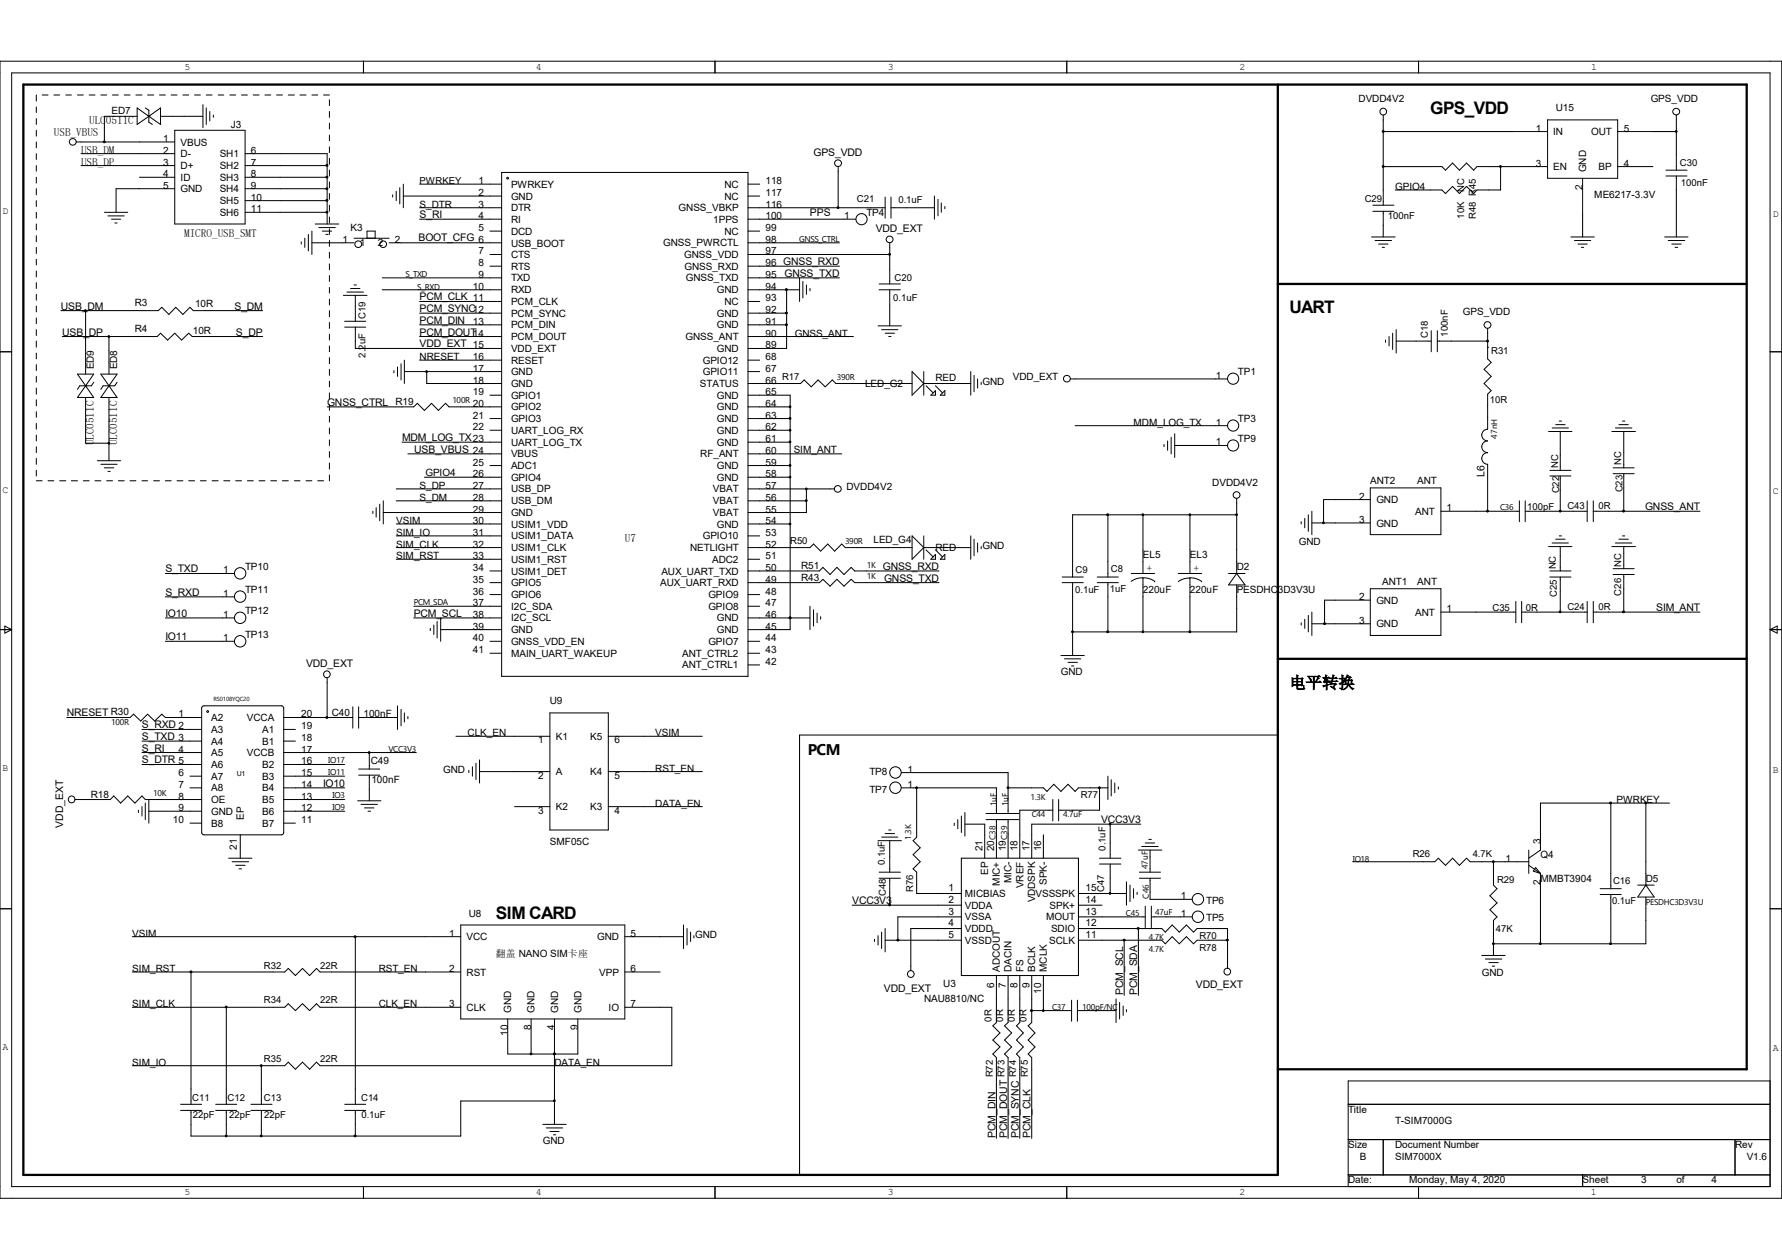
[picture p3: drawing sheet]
<svg xmlns="http://www.w3.org/2000/svg" width="297mm" height="210mm" viewBox="0 0 297 210" stroke-linecap="round" stroke-linejoin="round" font-family="sans-serif">
<path d="M213 14.1v181.7h-209.1v-181.7h287.2v164.1h-78.1M213 47.3h78.1M213 109.8h78.1" fill="none" stroke="#000" stroke-width=".38"/>
<g fill="none" stroke="#000" stroke-width=".17">
<path d="M0 10.2h297v189.5h-297zM1.9 12.1h293.1v185.7h-293.1zM6.1 15.8v1M6.1 17.8v1M6.1 19.8v.9M7 15.8h1M9 15.8h.9M11 15.8h.9M12.9 15.8h1M14.9 15.8h.9M16.8 15.8h1M18.8 15.8h.9"/>
<path d="M20.7 15.8h1M22.6 15.8h1.1M22.9 19.4h-5.5v4.3M22.9 18l1.9 1.4-1.9 1.3zM24.2 18l.6 .4v2l.6 .3M24.6 15.8h1M24.8 19.4h.1M24.8 19.4l2-1.4v2.7zM26.6 15.8h1M26.8 19.4h7M28.5 15.8h1M30.5 15.8h1"/>
<path d="M32.4 15.8h1M33.8 17.4v3.9M34.4 15.8h.9M34.4 18v2.7M35 18.6v1.6M35.6 19.2v.4M36.4 15.8h.9M38.3 15.8h1M40.3 15.8h.9M42.2 15.8h1M44.2 15.8h.9M46.1 15.8h1"/>
<path d="M48 15.8h1.1M50 15.8h1M52 15.8h1M53.9 15.8h1M54.9 16.6v1M54.9 18.6v1M60.6 10.2v1.9M119.2 10.2v1.9M177.8 10.2v1.9M230.5 19.2v15M236.4 10.2v1.9M257.9 20h11.7v9.7h-11.7z"/>
<path d="M279.4 19.2v9.2M6.1 21.7v1M6.1 23.7v.9M6.1 25.6v1M6.1 27.6v.9M6.1 29.5v1M6.1 31.5v1M6.1 33.4v1M6.1 35.4v1M6.1 37.3v1M6.1 39.3v1M12.7 23.7h16.4"/>
<path d="M13.5 25.6h15.6M13.5 27.6h15.6M17.4 23.7h.1M17.4 35.4h3.9M18 36h2.7M18.6 36.5h1.5M19.1 37.2h.4M23.2 29.5h5.9M29.1 21.7h11.8v15.6h-11.8zM29.1 31.5h-9.8v3.9M40.9 25.6h13.6v11.7M40.9 27.6h13.6"/>
<path d="M40.9 29.5h13.6M40.9 31.5h13.6M40.9 33.4h13.6M40.9 35.4h13.6M50.8 39.7v1.5M51.4 39.1v2.7M52 38.5v3.9M52.5 37.3h4M53.1 37.9h2.8M53.7 38.5h1.6M54.3 39.1h.4M54.9 20.5v1"/>
<path d="M54.9 22.5v1M54.9 24.5v.9M54.9 26.4v1M54.9 28.4v.9M54.9 30.3v1M54.9 32.3v.9M54.9 34.2v1M54.9 36.2v1M54.9 38.1v1M59 39.7h5.9M61.2 39.7v-1.2h1.3v1.2M65.4 32.5v.4"/>
<path d="M66 31.9v1.5M66.6 31.3v2.7M67.2 32.7h16.4M67.2 30.7v3.9M69.9 30.7h13.7M69.9 34.6h13.7M69.9 36.5h13.7M81.7 38.5h1.9M83.6 28.7h41.1v84h-41.1zM124.7 30.7h1.9M124.7 32.7h1.9M124.7 34.6h22.8"/>
<path d="M124.7 36.5h17.9M124.7 38.5h1.9M139.7 27.8v6.8M147.5 32.9v3.5M148.5 34.6h7.2M148.5 32.9v3.5M155.7 32.7v3.8M156.3 33.2v2.8M156.9 33.8v1.6M157.5 34.4v.4M228.6 39.5h3.9M228.8 34.2h3.5"/>
<path d="M228.8 35.2h3.5M230.5 35.2v4.3M230.5 27.8h9.8l.6 .6 1.2-1.2 1.1 1.2 1.2-1.2 1.2 1.2 .6-.6h11.7M230.5 21.9h27.4M250.1 27.8v3.9h-3.9l-.6 .6-1.2-1.2-1.2 1.2-1.1-1.2-1.2 1.2-.6-.6h-7.8M261.8 39.5h3.9M263.8 29.7v9.8M269.6 27.8h5.9M269.6 21.9h9.8M277.5 39.5h3.8M277.7 28.4h3.5M277.7 29.3h3.5"/>
<path d="M279.4 29.3v10.2M0 58.6h1.9M6.1 41.2v1M6.1 43.2v1M6.1 45.2v.9M6.1 47.1v1M6.1 49.1v.9M6.1 51v1M6.1 53v.9M6.1 54.9v1M6.1 56.9v1M6.1 58.8v1"/>
<path d="M10.2 51.8h16.2l.6-.6 1.2 1.2 1.1-1.2 1.2 1.2 1.2-1.2 .5 .6h11.6M10.4 56.1h15.8l.6-.6 1.1 1.2 1.2-1.2 1.2 1.2 1.2-1.2 .5 .6h11.8M14.3 51.8v10.6M18.2 56.1h.1M18.2 56.1v6.3M50.2 40.3v.4M52 40.5h7M54.9 40.1v1M54.9 42v1M54.9 44v1M54.9 45.9v1M54.9 47.9v1"/>
<path d="M54.9 49.9v.9M54.9 51.8v1M54.9 53.8v.9M54.9 55.7v1M54.9 57.7v.9M54.9 59.6v1M57.2 49.2h4M57.4 53.6h3.6M57.4 54.5h3.6M57.8 48.7h2.8M58.4 48.1h1.6M59 47.5h.4"/>
<path d="M59.2 49.2v4.4M59.2 54.5v3.6h24.4M63.7 46.3h19.9M63.7 48.3h19.9M64.9 40.5h18.7M69.9 50.2h13.7M69.9 52.2h13.7M69.9 54.1h13.7M69.9 56.1h13.7M81.7 42.4h1.9M81.7 44.4h1.9M124.7 40.5h15.2"/>
<path d="M124.7 42.4h23.6M124.7 44.4h15.2M124.7 46.3h15.2M124.7 48.3h8.6M124.7 50.2h1.9M124.7 52.2h6.4M124.7 54.1h6.4M124.7 56.1h17.5M131.1 48.3v9.8h-6.4M133.3 46.3v3.9M133.8 46.9v2.8M134.4 47.5v1.6"/>
<path d="M135 48.1v.4M146.3 54.3h3.9M146.5 48.3h3.6M146.5 47.3h3.6M146.9 54.9h2.7M147.5 55.5h1.6M148.1 56.1h.4M148.3 40.5v6.8M148.3 48.3v6M229.2 40.1h2.7M229.8 40.7h1.6M230.4 41.2h.4"/>
<path d="M230.9 56.7v.4M231.5 56.1v1.6M232.1 55.5v2.8M232.7 56.9h5.8M232.7 54.9v3.9M238.5 55.1v3.5M239.6 56.9h8.3M239.6 55.1v3.5M247.9 54.7v5.1l.6 .6-1.1 1.2 1.1 1.1-1.1 1.2 1.1 1.2-.6 .6v5.8a.97 .97 0 0 0-.9 1 .97 .97 0 0 0 .9 1 .97 .97 0 0 0-.9 1 .97 .97 0 0 0 .9 .9M247.9 57.9h.1M247.9 56.9h.1M262.4 40.1h2.7"/>
<path d="M263 40.7h1.5M263.6 41.2h.3M278 40.1h2.8M278.6 40.7h1.6M279.2 41.2h.4M295 58.6h2M6.1 60.8v1M6.1 62.7v1M6.1 64.7v1M6.1 66.6v1M6.1 68.6v1M6.1 70.6v.9"/>
<path d="M6.1 72.5v1M6.1 74.5v.9M6.1 76.4v1M6.1 78.4v.9M12.9 62.4h2.7l-2.7 3.9h2.7zM14.3 64.3h.1M14.3 66.3v7.6h3.9M15.6 63.7l-.4 .6h-1.9l-.4 .6M16.2 76.8h3.9M16.8 62.4l2.7 3.9h-2.7l2.7-3.9zM16.8 77.4h2.7M17.4 78h1.6"/>
<path d="M18 78.6h.4M18.2 64.3h.1M18.2 66.3v10.5M19.5 63.7l-.4 .6h-1.9l-.4 .6M54.5 67.8h14.5l.6-.6 1.1 1.2 1.2-1.2 1.2 1.2 1.2-1.2 .5 .6h8.8M54.9 61.6v1M54.9 63.5v1M54.9 65.5v1M54.9 67.4v1M54.9 69.4v1M54.9 71.3v1M54.9 73.3v1"/>
<path d="M54.9 75.3v.9M54.9 77.2v1M54.9 79.2v.9M65.7 61.8v.3M66.3 61.2v1.5M66.8 60.6v2.7M67 73.7h16.6M67.4 61.9h16.2M67.4 60v3.9M68 75.6h15.6M69.9 60h13.7M70.7 79.5h12.9"/>
<path d="M71.1 61.9v2h12.5M81.7 65.9h1.9M81.7 69.8h1.9M81.7 71.7h1.9M81.7 77.6h1.9M124.7 65.9h7v39h-7M124.7 63.9h8.7l.6-.6 1.2 1.2 1.2-1.2 1.1 1.2 1.2-1.2 .6 .6h12.7M124.7 60h1.9M124.7 61.9h1.9M124.7 67.8h7M124.7 69.8h7M124.7 71.7h7"/>
<path d="M124.7 73.7h7M124.7 75.6h15.6M124.7 77.6h7M124.7 79.5h7M152 61.9l2 2-2 2zM154 63.9h7.8M154 61.9v4M154.3 64.3l1.2 1.2M155.9 65.1v.8h-.7zM155.9 64.3l1.2 1.2M156.7 65.9l.8-.8v.8zM161.8 61.9v4"/>
<path d="M162.3 62.6v2.7M162.9 63.2v1.5M163.5 63.7v.4M178.4 63.2h26.2M179.2 71h25.4M194 74.1v.4M194.6 73.5v1.6M195.2 72.9v2.7M195.8 74.3h8.8M195.8 72.3v3.9M247.9 75.5a.95 .95 0 0 0-.9 .9 .95 .95 0 0 0 .9 1v7.8M258.1 71.9h3.9"/>
<path d="M258.3 78.4h3.5M258.3 79.3h3.5M258.7 71.3h2.7M259.3 70.8h1.6M259.9 70.2h.4M260.1 71.9v6.5M260.1 79.3v5.9M268.6 71.9h4M268.9 78h3.5M268.9 79h3.5M269.2 71.3h2.8M269.8 70.8h1.6"/>
<path d="M270.4 70.2h.4M270.6 71.9v6.1M270.6 79v6.2M6.1 80.1h.9M8 80.1h1M9.9 80.1h1.1M11.9 80.1h1M13.9 80.1h1M15.8 80.1h1M17.8 80.1h1M19.7 80.1h1M21.7 80.1h.9"/>
<path d="M23.7 80.1h.9M25.6 80.1h1M27.6 80.1h.9M27.6 95.6h11.5M27.6 99.5h11.5M29.5 80.1h1M31.5 80.1h.9M33.4 80.1h1M35.3 80.1h1.1M37.3 80.1h1M39.3 80.1h1M41.2 80.1h1"/>
<path d="M43.2 80.1h1M45.1 80.1h1M47.1 80.1h.9M49.1 80.1h.9M51 80.1h1M53 80.1h.9M62.1 85.2v.4M62.7 84.6v1.6M63.3 84v2.8M63.9 85.4h19.7M63.9 83.5v3.8M66 81.5h17.6"/>
<path d="M66 83.5h17.6M66 87.3h17.6M66 89.3h17.6M66 91.3h17.6M66 93.2h17.6M81.7 97.1h1.9M81.7 95.2h1.9M81.7 99.1h1.9M124.7 97.1h11.9l.6-.5 1.1 1.1 1.2-1.1 1.2 1.1 1.2-1.1 .6 .5h14M124.7 81.5h14.4M124.7 83.5h9.7M124.7 87.3h7"/>
<path d="M124.7 89.3h1.9M124.7 91.3h10.3l.6-.6 1.2 1.2 1.2-1.2 1.1 1.2 1.2-1.2 .6 .6h11.1M124.7 93.2h1.9M124.7 95.2h11.9l.6-.6 1.1 1.2 1.2-1.2 1.2 1.2 1.2-1.2 .6 .6h14M124.7 99.1h1.9M134.4 81.5v3.9h-9.7M152 89.3l2 2-2 1.9zM154 89.3v3.9M154 91.3h7.8M154.3 91.7l1.2 1.1M155.9 92.4v.8h-.7zM155.9 91.7l1.2 1.1"/>
<path d="M157.5 92.4v.8h-.8zM161.8 89.3v3.9M162.3 89.9v2.7M162.9 90.5v1.5M163.5 91.1v.4M177 96.2h3.6M177 97.1h3.6M178.8 97.1v12.2M182.9 96.2h3.5M182.9 97.1h3.5M184.7 85.8v10.4M184.7 97.1v8.2"/>
<path d="M188.6 95.6h3.8M190.5 96.4h-.8l-1.2 .5M190.5 85.8v9.8M190.5 96.4v8.9M190.5 96.3l1.2 .2 .8 .4-.1 .1M196.4 95.6h3.9M198.3 96.4h-.8l-1.1 .5M198.3 96.3l1.2 .2 .8 .5M198.3 85.8v9.8M198.3 96.4v8.9M204.8 95.6h2.7M206.1 95.6h.1"/>
<path d="M206.1 85.8h-27.3v10.4M206.1 83.1v12.5M206.1 97.5v7.8h-27.3M206.1 95.6l1.4 1.9h-2.7zM216.9 87v.3M217.5 86.4v1.6M218.1 85.8v2.8M218.7 87.2h9.7M218.7 85.2v3.9M228.4 81.3h11.8v7.8h-11.8zM228.4 98.1h11.8v7.8h-11.8zM228.4 83.3h-7.8v3.9"/>
<path d="M240.2 85.2h13M253.2 83.5v3.5M254.2 85.2h10.3M254.2 83.5v3.5M258.1 91.1h3.9M258.3 96.2h3.5M258.3 95.2h3.5M258.7 90.5h2.7M259.3 89.9h1.6M259.9 89.3h.4M260.1 85.2h.1M260.1 91.1v4.1"/>
<path d="M260.1 96.2v5.8M264.5 83.5v3.5M265.6 85.2h17.7M265.6 83.5v3.5M268.6 91.1h4M268.9 94.8h3.5M268.9 95.8h3.5M269.2 90.5h2.8M269.8 89.9h1.6M270.4 89.3h.4M270.6 91.1v3.7M270.6 95.8v6.2"/>
<path d="M0 104.9h1.9M.8 104.4l1.1 .5-1.1 .6zM11.1 119.6h10.6l.6-.6 1.2 1.2 1.1-1.2 1.2 1.2 1.2-1.2 .6 .6h6M27.6 103h11.5M27.6 106.9h11.5M33.7 117.8l.3-.2h12.9l.3 .2 .1 21-.2 .3h-13.1l-.3-.1zM47.3 119.6h11.5M54.5 112.9v6.7M58.8 117.8v3.6M59.8 119.6h6.5M59.8 117.8v3.6M66.3 117.6v4"/>
<path d="M66.8 118.2v2.8M67.4 118.8v1.6M68 119.4v.4M69 101h14.6M69 103h14.6M71.7 104.7v.4M72.3 104.2v1.5M72.9 103.6v2.7M73.4 104.9h10.2M73.4 103v3.9M81.7 106.9h1.9M81.7 108.9h1.9"/>
<path d="M91.7 118.8h9.7v19.5h-9.7zM124.7 101h1.9M124.7 103h10.3M124.7 106.9h1.9M124.7 108.9h1.9M124.7 110.8h1.9M131.7 103h.1M135 101v3.9M135.6 101.6v2.8M136.2 102.2v1.6M136.8 102.8v.4M176.8 109.3h3.9"/>
<path d="M177.4 109.8h2.7M178 110.4h1.6M178.6 111h.4M216.9 103.8v.4M217.5 103.2v1.5M218.1 102.6v2.7M218.7 104h9.7M218.7 102v3.9M228.4 100h-7.6v4M240.2 102h12.4M252.6 100.2v3.6M253.6 102h10.9"/>
<path d="M253.6 100.2v3.6M264.5 100.2v3.6M265.6 102h17.7M265.6 100.2v3.6M295 104.9h2M295 104.9l1.2-.5v1.1zM12.5 133.3h5.9l.6-.6 1.1 1.2 1.2-1.2 1.2 1.2 1.2-1.2 .5 .6h9.4M23.1 135v.4M23.7 121.6h9.9M23.7 123.5h9.9M23.7 125.4h9.9M23.7 127.4h9.9"/>
<path d="M23.7 134.5v1.5M24.2 133.9v2.7M24.8 135.2h8.8M24.8 133.3v3.9M31.7 131.3h1.9M31.7 129.4h1.9M31.7 137.2h1.9M40 139.1v3.9M47.3 131.3h10.1M47.3 121.6h1.9M47.3 123.5h1.9M47.3 125.4h22.1"/>
<path d="M47.3 127.4h10.1M47.3 129.4h10.1M47.3 133.3h10.1M47.3 135.2h10.1M47.3 137.2h1.9M59.6 133.5h3.9M59.8 128.2h3.5M59.8 129.2h3.5M60.2 134.1h2.7M60.7 134.7h1.6M61.3 135.2h.5M61.6 125.4v2.8"/>
<path d="M61.6 129.2v4.3M76 122.7h15.7M78.1 128.4v.4M78.7 127.8v1.6M79.3 127.2v2.8M79.9 128.6h11.8M79.9 126.7v3.8M85.8 134.5h5.9M101.4 122.7h15.7M101.4 128.6h15.7M101.4 134.5h15.7M133.3 122.5h79.7v73.3h-79.7z"/>
<path d="M146.9 139.5h2.7M147.5 138.9h1.6M148.1 138.3h.4M150.2 131.3h15.9v4.3M150.2 128.8h17.8v6.8M152.8 131.3v8.2l-.6 .6 1.2 1.2-1.2 1.2 1.2 1.1-1.2 1.2 .6 .6v3.5h7.4M159 137.2v.4M159.6 136.6v1.5M160.2 136v2.8M160.8 137.4h3.3v5.6M160.8 135.4v4M164.3 135.6h5.5"/>
<path d="M164.3 136.6h5.5M166.1 136.6v6.4M168 136.6v6.4M168 131.3h5.9l.6 .6 1.1-1.2 1.2 1.2 1.2-1.2 1.2 1.2 .5-.6h5M173.9 139.1v3.9M175.5 135h-5.5v8M175.5 133.3v3.5M176.4 133.3v3.5M183.3 131.3v3.7h-6.9M184.7 129.4v3.9M185 137.4v5.6M185.2 130v2.7"/>
<path d="M185.8 130.5v1.6M186.4 131.1v.4M190.1 137.4h-18.1v5.6M191.5 139.9h.4M268.5 133.9v14.2M274.3 133.9v13.6M278.3 133.9h-21.5v7.8l-2 1.3M0 151.5h1.9M22.1 156.1h54.7M38.1 143h3.9M38.7 143.6h2.7M39.3 144.2h1.6"/>
<path d="M39.8 144.8h.5M59.2 156.1v28M76.8 154.2h27.3v15.6h-27.3zM104.1 156.1h9.8M113.9 154.2v3.9M114.5 154.8v2.7M115.1 155.4v1.5M115.7 156v.3M142 150.9h18.2M145.8 156.5v.4M146.3 156v1.5M146.3 140.1h3.9"/>
<path d="M146.5 145.4h3.6M146.5 146.4h3.6M146.9 155.4v2.7M147.5 154.8v3.9M147.5 156.7h12.7M148.3 140.1v5.3M148.3 146.4v4.5M160.2 143h19.5v19.6h-19.5zM160.2 152.8h-10.6v3.9M160.2 154.8h-8.4v7M179.7 148.9h8M179.7 150.9h4"/>
<path d="M179.7 152.8h11.2M179.7 154.8h13.9l.6 .6 1.2-1.2 1.2 1.2 1.1-1.2 1.2 1.2 .6-.6h5.1v6.6M179.7 156.7h13.9l.6 .6 1.2-1.2 1.2 1.2 1.1-1.2 1.2 1.2 .6-.6h5.1M183.3 143h3.5M183.3 144h3.5M185 144v4.9M187.4 156.7v9.2M187.7 147v3.9M188.3 147.5v2.8M188.9 148.1v1.6M189.5 148.7v.4M189.7 141.7h3.9"/>
<path d="M189.7 154.8v11.1M189.9 145.4h3.5M189.9 146.4h3.5M190.3 141.1h2.7M190.9 151v3.6M190.9 140.5h1.5M191.7 141.7v3.7M191.7 146.4v3.5h7M191.9 152.8h6.8M191.9 151v3.6M225.5 143.6h13.6l.6-.6 1.2 1.2 1.2-1.2 1.1 1.2 1.2-1.2 .6 .6h9.8M247 159.3h3.9"/>
<path d="M247.6 159.9h2.7M248.9 143.6v3.9l.6 .6-1.2 1.2 1.2 1.2-1.2 1.1 1.2 1.2-.6 .6v5.9M254.8 144.2l2 1.4M254.8 141.7v3.9M255.9 144.6l.9 1-1.2-.4zM256.8 145.6v11.7M266.7 148.1h3.5M266.7 149.1h3.5M268.5 149.1v8.2M273 147.5h2.7M274.3 147.5h.1M274.3 149.5v7.8h-25.4"/>
<path d="M274.3 147.5l1.4 2h-2.7zM295 151.5h2M22.1 162h25.4l.5-.6 1.2 1.2 1.2-1.2 1.2 1.2 1.1-1.2 .6 .6h23.5M22.1 167.9h25.4l.5-.6 1.2 1.1 1.2-1.1 1.2 1.1 1.1-1.1 .6 .6h23.5M31.8 162v22.1M37.7 167.9v16.2M43.6 177.6v6.5M84.6 169.8v5.9h11.7v-5.9M88.5 175.7h.1M88.5 169.8v5.9M92.4 175.7h.1M92.4 169.8v17.6"/>
<path d="M104.1 162h5.9M104.1 167.9h7.9v9.7h-58.7l-.6-.6-1.1 1.2-1.2-1.2-1.2 1.2-1.2-1.2-.5 .6h-25.4M166.1 162.6v7.8l-.6 .6 1.2 1.2-1.2 1.2 1.2 1.1-1.2 1.2 .6 .6v13.4M168 162.6v7.8l-.6 .6 1.2 1.2-1.2 1.2 1.2 1.1-1.2 1.2 .6 .6v13.4M170 162.6v7.8l-.6 .6 1.2 1.2-1.2 1.2 1.2 1.1-1.2 1.2 .6 .6v13.4M172 168.4h.1M172 162.6v7.8l-.6 .6 1.1 1.2-1.1 1.2 1.1 1.1-1.1 1.2 .6 .6v13.4M172 168.4h6.6M173.9 162.6v5.8M178.6 166.7v3.5M179.6 168.4h6.4M179.6 166.7v3.5"/>
<path d="M186 166.5v3.9M186.6 167.1v2.7M187.2 167.7v1.5M187.7 168.3v.4M248.2 160.4h1.5M248.7 161h.4M30.1 184.1h3.5M30.1 185.1h3.5M35.9 184.1h3.6M35.9 185.1h3.6M37.7 185.1v4.3M41.8 184.1h3.5"/>
<path d="M41.8 185.1h3.5M43.6 185.1v4.3M57.4 184.1h3.6M57.4 185.1h3.6M59.2 185.1v4.3M60.6 197.8v1.9M90.5 187.4h3.9M91.1 188h2.7M91.7 188.6h1.5M92.2 189.1h.4M92.4 183.5h-15.6v5.9h-45v-4.3M119.2 197.8v1.9"/>
<path d="M177.8 197.8v1.9M224.7 184.1h70.3M224.7 189.9h70.3M224.7 195.8h70.3M230.5 189.9v5.9M236.4 197.8v1.9M263.8 195.8v2M289.2 189.9v5.9M295 180.2h-70.3v17.6"/>
<circle cx="230.5" cy="18.6" r=".56"/>
<circle cx="279.4" cy="18.6" r=".56"/>
<circle cx="12.1" cy="23.6" r=".56"/>
<circle cx="84.6" cy="29.7" r=".15"/>
<circle cx="139.7" cy="27.2" r=".56"/>
<circle cx="143.6" cy="36.5" r=".93"/>
<circle cx="148.3" cy="39.9" r=".56"/>
<circle cx="59.7" cy="40.7" r=".56"/>
<circle cx="63.9" cy="40.7" r=".56"/>
<circle cx="247.9" cy="54.2" r=".56"/>
<circle cx="177.8" cy="63.1" r=".56"/>
<circle cx="205.5" cy="63.1" r=".93"/>
<circle cx="205.5" cy="74.3" r=".93"/>
<circle cx="205.5" cy="70.9" r=".93"/>
<circle cx="40" cy="95.6" r=".95"/>
<circle cx="40" cy="99.4" r=".95"/>
<circle cx="139.6" cy="81.5" r=".56"/>
<circle cx="206.1" cy="82.5" r=".56"/>
<circle cx="34.6" cy="118.6" r=".15"/>
<circle cx="40" cy="103" r=".95"/>
<circle cx="40" cy="106.9" r=".95"/>
<circle cx="54.5" cy="112.4" r=".56"/>
<circle cx="11.9" cy="133.2" r=".56"/>
<circle cx="149.2" cy="128.8" r=".95"/>
<circle cx="149.2" cy="131.3" r=".95"/>
<circle cx="199.7" cy="152.8" r=".95"/>
<circle cx="199.7" cy="149.9" r=".95"/>
<circle cx="151.8" cy="162.3" r=".56"/>
<circle cx="204.5" cy="161.9" r=".56"/>
</g>
<g fill="#000" stroke="#000" stroke-width=".17">
<path d="M54.4 27.5h.2v.2h-.2z" fill-rule="evenodd"/>
<path d="M54.4 29.4h.2v.2h-.2z" fill-rule="evenodd"/>
<path d="M54.4 35.3h.2v.2h-.2z" fill-rule="evenodd"/>
<path d="M54.4 31.3h.2v.3h-.2z" fill-rule="evenodd"/>
<path d="M54.4 33.3h.2v.2h-.2z" fill-rule="evenodd"/>
<path d="M230.4 27.6h.3v.3h-.3z" fill-rule="evenodd"/>
<path d="M230.4 21.8h.3v.2h-.3z" fill-rule="evenodd"/>
<path d="M14.1 51.7h.2v.2h-.2z" fill-rule="evenodd"/>
<path d="M130.9 48.2h.3v.2h-.3z" fill-rule="evenodd"/>
<path d="M130.9 52.1h.3v.2h-.3z" fill-rule="evenodd"/>
<path d="M130.9 54h.3v.2h-.3z" fill-rule="evenodd"/>
<path d="M184.5 85.7h.2v.2h-.2z" fill-rule="evenodd"/>
<path d="M270.5 85.1h.2v.2h-.2z" fill-rule="evenodd"/>
<path d="M54.4 119.5h.2v.2h-.2z" fill-rule="evenodd"/>
<path d="M184.5 105.2h.2v.2h-.2z" fill-rule="evenodd"/>
<path d="M220.6 103.8h.3v.3h-.3z" fill-rule="evenodd"/>
<path d="M270.5 101.9h.2v.2h-.2z" fill-rule="evenodd"/>
<path d="M268.3 133.7h.3v.2h-.3z" fill-rule="evenodd"/>
<path d="M59.1 156h.2v.2h-.2z" fill-rule="evenodd"/>
<path d="M149.5 156.6h.3v.2h-.3z" fill-rule="evenodd"/>
<path d="M187.2 156.6h.3v.2h-.3z" fill-rule="evenodd"/>
<path d="M189.6 154.6h.2v.3h-.2z" fill-rule="evenodd"/>
<path d="M204.4 156.6h.3v.2h-.3z" fill-rule="evenodd"/>
<path d="M268.3 157.2h.3v.2h-.3z" fill-rule="evenodd"/>
<path d="M31.7 161.9h.3v.2h-.3z" fill-rule="evenodd"/>
<path d="M171.8 168.3h.2v.2h-.2z" fill-rule="evenodd"/>
<path d="M59.1 189.2h.2v.2h-.2z" fill-rule="evenodd"/>
<circle cx="17.4" cy="23.6" r=".15"/>
<circle cx="139.7" cy="34.6" r=".15"/>
<circle cx="250.1" cy="27.7" r=".15"/>
<circle cx="279.4" cy="21.9" r=".15"/>
<circle cx="18.1" cy="56.1" r=".15"/>
<circle cx="148.3" cy="42.4" r=".15"/>
<circle cx="247.9" cy="56.9" r=".15"/>
<circle cx="18.1" cy="73.9" r=".15"/>
<circle cx="71.1" cy="61.9" r=".15"/>
<circle cx="131.7" cy="69.7" r=".15"/>
<circle cx="131.7" cy="77.6" r=".15"/>
<circle cx="131.7" cy="67.8" r=".15"/>
<circle cx="131.7" cy="79.5" r=".15"/>
<circle cx="131.7" cy="73.7" r=".15"/>
<circle cx="131.7" cy="71.7" r=".15"/>
<circle cx="131.7" cy="87.3" r=".15"/>
<circle cx="134.4" cy="83.4" r=".15"/>
<circle cx="134.4" cy="81.5" r=".15"/>
<circle cx="190.5" cy="85.8" r=".15"/>
<circle cx="198.3" cy="85.8" r=".15"/>
<circle cx="206.1" cy="85.8" r=".15"/>
<circle cx="220.6" cy="87.1" r=".15"/>
<circle cx="247.9" cy="85.2" r=".15"/>
<circle cx="260" cy="85.2" r=".15"/>
<circle cx="131.7" cy="103" r=".15"/>
<circle cx="178.8" cy="105.3" r=".15"/>
<circle cx="190.5" cy="105.3" r=".15"/>
<circle cx="198.3" cy="105.3" r=".15"/>
<circle cx="260" cy="102" r=".15"/>
<circle cx="61.5" cy="125.4" r=".15"/>
<circle cx="152.8" cy="131.3" r=".15"/>
<circle cx="168" cy="131.3" r=".15"/>
<circle cx="183.2" cy="131.3" r=".15"/>
<circle cx="185" cy="137.4" r=".15"/>
<circle cx="274.3" cy="133.8" r=".15"/>
<circle cx="148.3" cy="150.8" r=".15"/>
<circle cx="185" cy="148.9" r=".15"/>
<circle cx="248.9" cy="157.3" r=".15"/>
<circle cx="248.9" cy="143.6" r=".15"/>
<circle cx="256.7" cy="157.3" r=".15"/>
<circle cx="37.7" cy="167.9" r=".15"/>
<circle cx="43.5" cy="177.6" r=".15"/>
<circle cx="88.5" cy="175.7" r=".15"/>
<circle cx="92.4" cy="175.7" r=".15"/>
<circle cx="173.9" cy="168.4" r=".15"/>
<circle cx="37.7" cy="189.3" r=".15"/>
<circle cx="43.5" cy="189.3" r=".15"/>
<circle cx="92.4" cy="183.5" r=".15"/>
</g>
<g font-size="2.9">
<text x="238.4" y="19">GPS_VDD</text>
<text x="214.9" y="52.2">UART</text>
<text x="82.6" y="153.2">SIM CARD</text>
</g>
<text font-size="2.7" x="214.9" y="114.7">电平转换</text>
<text font-size="2.6" x="134.6" y="125.9">PCM</text>
<g font-size="1.9">
<text x="9" y="22.7">USB_VBUS</text>
<text x="14.9" y="20.7">ULC0511C</text>
<text x="13.5" y="27.6">USB_DP</text>
<text x="13.5" y="25.6">USB_DM</text>
<text x="30.7" y="39.5">MICRO_USB_SMT</text>
<text x="15.6" y="74.2" transform="rotate(-90 15.6 74.2)">ULC0511C</text>
<text x="19.5" y="74.2" transform="rotate(-90 19.5 74.2)">ULC0511C</text>
<text x="104.1" y="90.3">U7</text>
</g>
<g font-size="1.7">
<text x="226.4" y="17">DVDD4V2</text>
<text x="275.1" y="17">GPS_VDD</text>
<text x="18.6" y="19">ED7</text>
<text x="27.2" y="23.7">1</text>
<text x="38.5" y="21.3">J3</text>
<text x="256" y="21.9">1</text>
<text x="258.9" y="22.5">IN</text>
<text x="259.3" y="18.6">U15</text>
<text x="265.2" y="22.5">OUT</text>
<text x="270.6" y="21.9">5</text>
<text x="27.2" y="25.6">2</text>
<text x="27.2" y="27.6">3</text>
<text x="27.2" y="29.5">4</text>
<text x="30.1" y="24.3">VBUS</text>
<text x="30.1" y="26.2">D-</text>
<text x="30.1" y="28.2">D+</text>
<text x="36.6" y="26.2">SH1</text>
<text x="36.6" y="28.2">SH2</text>
<text x="41.8" y="25.6">6</text>
<text x="41.8" y="27.6">7</text>
<text x="41.8" y="29.5">8</text>
<text x="135.6" y="26">GPS_VDD</text>
<text x="256" y="27.8">3</text>
<text x="258.9" y="28.4">EN</text>
<text x="264.4" y="28.7" transform="rotate(-90 264.4 28.7)">GND</text>
<text x="266.4" y="28.4">BP</text>
<text x="270.6" y="27.8">4</text>
<text x="27.2" y="31.5">5</text>
<text x="30.1" y="30.1">ID</text>
<text x="30.1" y="32">GND</text>
<text x="36.6" y="30.1">SH3</text>
<text x="36.6" y="32">SH4</text>
<text x="36.6" y="34">SH5</text>
<text x="36.6" y="36">SH6</text>
<text x="41.8" y="31.5">9</text>
<text x="41.8" y="33.4">10</text>
<text x="41.8" y="35.4">11</text>
<text x="69.9" y="34.6">S_DTR</text>
<text x="79.8" y="30.7">1</text>
<text x="79.8" y="32.7">2</text>
<text x="79.8" y="34.6">3</text>
<text x="85.2" y="31.3">PWRKEY</text>
<text x="85.2" y="33.3">GND</text>
<text x="85.2" y="35.2">DTR</text>
<text x="113.1" y="35.2">GNSS_VBKP</text>
<text x="120.7" y="33.3">NC</text>
<text x="120.7" y="31.3">NC</text>
<text x="127.6" y="34.6">116</text>
<text x="127.6" y="32.7">117</text>
<text x="127.6" y="30.7">118</text>
<text x="144.4" y="36">TP4</text>
<text x="232.5" y="31.7">GPIO4</text>
<text x="263.8" y="31.6" transform="rotate(-90 263.8 31.6)">2</text>
<text x="265.7" y="33.1">ME6217-3.3V</text>
<text x="57.1" y="40.5">1</text>
<text x="58.4" y="38.5">K3</text>
<text x="60" y="41.1">1</text>
<text x="62.9" y="41.1">2</text>
<text x="65.8" y="40.5">2</text>
<text x="69.8" y="40.1">BOOT_CFG 6</text>
<text x="69.9" y="36.4">S_RI</text>
<text x="79.8" y="36.5">4</text>
<text x="79.8" y="38.5">5</text>
<text x="85.2" y="37.1">RI</text>
<text x="85.2" y="39.1">DCD</text>
<text x="85.2" y="41.2">USB_BOOT</text>
<text x="110.5" y="41.1">GNSS_PWRCTL</text>
<text x="118.9" y="37.1">1PPS</text>
<text x="120.7" y="39.1">NC</text>
<text x="127.6" y="40.5">98</text>
<text x="127.6" y="38.5">99</text>
<text x="127.6" y="36.5">100</text>
<text x="135" y="36">PPS</text>
<text x="140.7" y="36.5">1</text>
<text x="146" y="38.7">VDD_EXT</text>
<text x="79.8" y="42.4">7</text>
<text x="79.8" y="44.4">8</text>
<text x="79.8" y="46.3">9</text>
<text x="85.2" y="43">CTS</text>
<text x="85.2" y="45">RTS</text>
<text x="85.2" y="46.9">TXD</text>
<text x="114" y="43">GNSS_VDD</text>
<text x="114.1" y="45">GNSS_RXD</text>
<text x="114.3" y="46.9">GNSS_TXD</text>
<text x="127.6" y="46.3">95</text>
<text x="127.6" y="44.4">96 GNSS_RXD</text>
<text x="127.6" y="42.4">97</text>
<text x="130.8" y="46.1">GNSS_TXD</text>
<text x="10.2" y="51.6">USB_DM</text>
<text x="22.5" y="51.1">R3</text>
<text x="32.5" y="51.2">10R</text>
<text x="39.1" y="51.6">S_DM</text>
<text x="69.9" y="50">PCM_CLK 11</text>
<text x="69.9" y="52">PCM_SYNC12</text>
<text x="69.9" y="53.9">PCM_DIN</text>
<text x="78.8" y="48.3">10</text>
<text x="85.2" y="48.9">RXD</text>
<text x="85.2" y="50.8">PCM_CLK</text>
<text x="85.2" y="52.8">PCM_SYNC</text>
<text x="119.5" y="52.8">GND</text>
<text x="119.5" y="48.9">GND</text>
<text x="120.7" y="50.8">NC</text>
<text x="127.6" y="52.2">92</text>
<text x="127.6" y="50.2">93</text>
<text x="127.6" y="48.3">94</text>
<text x="243.8" y="52.6">GPS_VDD</text>
<text x="10.4" y="55.9">USB_DP</text>
<text x="22.5" y="55.3">R4</text>
<text x="32.1" y="55.7">10R</text>
<text x="39.3" y="55.9">S_DP</text>
<text x="69.9" y="57.9">VDD_EXT 15</text>
<text x="69.9" y="55.9">PCM_DOUT14</text>
<text x="78.8" y="54.1">13</text>
<text x="85.2" y="54.7">PCM_DIN</text>
<text x="85.2" y="56.7">PCM_DOUT</text>
<text x="85.2" y="58.7">VDD_EXT</text>
<text x="114.3" y="56.7">GNSS_ANT</text>
<text x="119.5" y="58.7">GND</text>
<text x="119.5" y="54.7">GND</text>
<text x="127.6" y="58.1">89</text>
<text x="127.6" y="56.1">90</text>
<text x="127.6" y="54.1">91</text>
<text x="132.5" y="56.1">GNSS_ANT</text>
<text x="15.6" y="61.6" transform="rotate(-90 15.6 61.6)">ED9</text>
<text x="19.5" y="61.6" transform="rotate(-90 19.5 61.6)">ED8</text>
<text x="69.9" y="60">NRESET</text>
<text x="78.8" y="60">16</text>
<text x="78.8" y="61.9">17</text>
<text x="78.8" y="63.9">18</text>
<text x="78.8" y="65.9">19</text>
<text x="85.2" y="60.6">RESET</text>
<text x="85.2" y="62.5">GND</text>
<text x="85.2" y="64.5">GND</text>
<text x="116.7" y="64.5">STATUS</text>
<text x="117.1" y="62.5">GPIO11</text>
<text x="117.1" y="60.6">GPIO12</text>
<text x="127.6" y="65.9">65</text>
<text x="127.6" y="63.9">66</text>
<text x="127.6" y="61.9">67</text>
<text x="127.6" y="60">68</text>
<text x="144.2" y="64.5">LED_G2</text>
<text x="155.9" y="63.5">RED</text>
<text x="163.7" y="64.1">GND</text>
<text x="168.8" y="63.3">VDD_EXT</text>
<text x="202.6" y="63.2">1</text>
<text x="206.3" y="62.6">TP1</text>
<text x="54.5" y="67.6">GNSS_CTRL</text>
<text x="65.9" y="67.4">R19</text>
<text x="78.8" y="67.8">20</text>
<text x="78.8" y="69.8">21</text>
<text x="78.8" y="71.7">22</text>
<text x="85.2" y="66.5">GPIO1</text>
<text x="85.2" y="68.4">GPIO2</text>
<text x="85.2" y="70.4">GPIO3</text>
<text x="119.5" y="70.4">GND</text>
<text x="119.5" y="68.4">GND</text>
<text x="119.5" y="66.5">GND</text>
<text x="127.6" y="71.7">62</text>
<text x="127.6" y="69.8">63</text>
<text x="127.6" y="67.8">64</text>
<text x="188.9" y="71">MDM_LOG_TX</text>
<text x="202.6" y="71">1</text>
<text x="206.3" y="70.4">TP3</text>
<text x="67" y="73.5">MDM_LOG_TX23</text>
<text x="69" y="75.4">USB_VBUS 24</text>
<text x="78.8" y="77.6">25</text>
<text x="85.2" y="72.3">UART_LOG_RX</text>
<text x="85.2" y="74.3">UART_LOG_TX</text>
<text x="85.2" y="76.2">VBUS</text>
<text x="116.7" y="76.2">RF_ANT</text>
<text x="119.5" y="74.3">GND</text>
<text x="119.5" y="72.3">GND</text>
<text x="127.6" y="77.6">59</text>
<text x="127.6" y="75.6">60</text>
<text x="127.6" y="73.7">61</text>
<text x="132.3" y="75.4">SIM_ANT</text>
<text x="202.6" y="74.3">1</text>
<text x="206.3" y="73.7">TP9</text>
<text x="69.9" y="81.5">S_DP</text>
<text x="69.9" y="83.5">S_DM</text>
<text x="70.9" y="79.3">GPIO4</text>
<text x="78.8" y="79.5">26</text>
<text x="78.8" y="81.5">27</text>
<text x="78.8" y="83.5">28</text>
<text x="85.2" y="78.2">ADC1</text>
<text x="85.2" y="80.1">GPIO4</text>
<text x="85.2" y="82.1">USB_DP</text>
<text x="118.8" y="82.1">VBAT</text>
<text x="119.5" y="80.1">GND</text>
<text x="119.5" y="78.2">GND</text>
<text x="127.6" y="83.5">56</text>
<text x="127.6" y="81.5">57</text>
<text x="127.6" y="79.5">58</text>
<text x="141.1" y="81.7">DVDD4V2</text>
<text x="202.1" y="80.9">DVDD4V2</text>
<text x="226.5" y="83.3">2</text>
<text x="228.4" y="80.7">ANT2</text>
<text x="229.4" y="83.9">GND</text>
<text x="236.2" y="80.7">ANT</text>
<text x="247.4" y="79.5" transform="rotate(-90 247.4 79.5)">L6</text>
<text x="66" y="89.3">SIM_IO</text>
<text x="66" y="87.3">VSIM</text>
<text x="78.8" y="85.4">29</text>
<text x="78.8" y="87.3">30</text>
<text x="78.8" y="89.3">31</text>
<text x="85.2" y="84.1">USB_DM</text>
<text x="85.2" y="86">GND</text>
<text x="85.2" y="87.9">USIM1_VDD</text>
<text x="85.2" y="89.9">USIM1_DATA</text>
<text x="117.1" y="89.9">GPIO10</text>
<text x="118.8" y="86">VBAT</text>
<text x="118.8" y="84.1">VBAT</text>
<text x="119.5" y="87.9">GND</text>
<text x="127.6" y="89.3">53</text>
<text x="127.6" y="87.3">54</text>
<text x="127.6" y="85.4">55</text>
<text x="226.5" y="87.2">3</text>
<text x="229.4" y="87.8">GND</text>
<text x="235.9" y="85.8">ANT</text>
<text x="241.1" y="85.2">1</text>
<text x="274.2" y="85">GNSS_ANT</text>
<text x="27.6" y="95.4">S_TXD</text>
<text x="37.2" y="95.6">1</text>
<text x="40.9" y="95">TP10</text>
<text x="66" y="91.3">SIM_CLK</text>
<text x="66" y="93.2">SIM_RST</text>
<text x="78.8" y="91.3">32</text>
<text x="78.8" y="93.2">33</text>
<text x="78.8" y="95.2">34</text>
<text x="85.2" y="91.9">USIM1_CLK</text>
<text x="85.2" y="93.8">USIM1_RST</text>
<text x="85.2" y="95.8">USIM1_DET</text>
<text x="110.2" y="95.8">AUX_UART_TXD</text>
<text x="115" y="91.9">NETLIGHT</text>
<text x="118.7" y="93.8">ADC2</text>
<text x="127.6" y="95.2">50</text>
<text x="127.6" y="93.2">51</text>
<text x="127.6" y="91.3">52</text>
<text x="133.5" y="94.8">R51</text>
<text x="145.6" y="90.5">LED_G4</text>
<text x="147.2" y="95">GNSS_RXD</text>
<text x="155.9" y="91.9">RED</text>
<text x="163.7" y="91.5">GND</text>
<text x="190.5" y="93">EL5</text>
<text x="198.3" y="93">EL3</text>
<text x="206.1" y="95">D2</text>
<text x="216.5" y="90.9">GND</text>
<text x="27.6" y="99.3">S_RXD</text>
<text x="37.2" y="99.5">1</text>
<text x="40.9" y="98.9">TP11</text>
<text x="78.8" y="97.1">35</text>
<text x="78.8" y="99.1">36</text>
<text x="78.8" y="101">37</text>
<text x="85.2" y="97.7">GPIO5</text>
<text x="85.2" y="99.7">GPIO6</text>
<text x="85.2" y="101.6">I2C_SDA</text>
<text x="110" y="97.7">AUX_UART_RXD</text>
<text x="118.1" y="101.6">GPIO8</text>
<text x="118.1" y="99.7">GPIO9</text>
<text x="127.6" y="101">47</text>
<text x="127.6" y="99.1">48</text>
<text x="127.6" y="97.1">49</text>
<text x="133.5" y="96.8">R43</text>
<text x="147.4" y="96.9">GNSS_TXD</text>
<text x="190.5" y="98.9">220uF</text>
<text x="198.3" y="98.9">220uF</text>
<text x="206.1" y="98.9">PESDHC3D3V3U</text>
<text x="226.5" y="100">2</text>
<text x="229.4" y="100.6">GND</text>
<text x="230.4" y="97.5">ANT1</text>
<text x="236.2" y="97.5">ANT</text>
<text x="276.1" y="101.8">SIM_ANT</text>
<text x="27.6" y="102.8">IO10</text>
<text x="27.6" y="106.7">IO11</text>
<text x="37.2" y="103">1</text>
<text x="37.2" y="106.9">1</text>
<text x="40.9" y="102.4">TP12</text>
<text x="40.9" y="106.3">TP13</text>
<text x="69" y="102.8">PCM_SCL</text>
<text x="78.8" y="103">38</text>
<text x="78.8" y="104.9">39</text>
<text x="78.8" y="106.9">40</text>
<text x="85.2" y="103.6">I2C_SCL</text>
<text x="85.2" y="105.5">GND</text>
<text x="85.2" y="107.5">GNSS_VDD_EN</text>
<text x="118.1" y="107.5">GPIO7</text>
<text x="119.5" y="105.5">GND</text>
<text x="119.5" y="103.6">GND</text>
<text x="127.6" y="106.9">44</text>
<text x="127.6" y="104.9">45</text>
<text x="127.6" y="103">46</text>
<text x="226.5" y="104">3</text>
<text x="229.4" y="104.6">GND</text>
<text x="235.9" y="102.6">ANT</text>
<text x="241.1" y="102">1</text>
<text x="51" y="111.2">VDD_EXT</text>
<text x="78.8" y="108.9">41</text>
<text x="85.2" y="109.5">MAIN_UART_WAKEUP</text>
<text x="113.7" y="111.4">ANT_CTRL1</text>
<text x="113.7" y="109.5">ANT_CTRL2</text>
<text x="127.6" y="110.8">42</text>
<text x="127.6" y="108.9">43</text>
<text x="176.8" y="112.6">GND</text>
<text x="11.1" y="119.4">NRESET R30</text>
<text x="29.8" y="119.6">1</text>
<text x="50.2" y="119.6">20</text>
<text x="55.3" y="119.4">C40</text>
<text x="60.6" y="119.6">100nF</text>
<text x="91.7" y="117.3">U9</text>
<text x="23.7" y="125.3">S_RI</text>
<text x="23.7" y="123.3">S_TXD 3</text>
<text x="23.7" y="121.4">S_RXD 2</text>
<text x="29.8" y="125.4">4</text>
<text x="35.2" y="120.2">A2</text>
<text x="35.2" y="122.2">A3</text>
<text x="35.2" y="124.1">A4</text>
<text x="41.1" y="120.2">VCCA</text>
<text x="43.7" y="124.1">B1</text>
<text x="43.7" y="122.2">A1</text>
<text x="50.2" y="125.4">17</text>
<text x="50.2" y="123.5">18</text>
<text x="50.2" y="121.6">19</text>
<text x="77.9" y="122.7">CLK_EN</text>
<text x="89.7" y="123.9">1</text>
<text x="92.6" y="123.3">K1</text>
<text x="98.4" y="123.3">K5</text>
<text x="102.4" y="123.9">6</text>
<text x="109.2" y="122.7">VSIM</text>
<text x="23.7" y="127.2">S_DTR 5</text>
<text x="29.8" y="129.4">6</text>
<text x="29.8" y="131.3">7</text>
<text x="35.2" y="126">A5</text>
<text x="35.2" y="128">A6</text>
<text x="35.2" y="130">A7</text>
<text x="35.2" y="131.9">A8</text>
<text x="41.1" y="126">VCCB</text>
<text x="43.7" y="131.9">B4</text>
<text x="43.7" y="130">B3</text>
<text x="43.7" y="128">B2</text>
<text x="50.2" y="131.3">14</text>
<text x="50.2" y="129.4">15</text>
<text x="50.2" y="127.4">16</text>
<text x="53.8" y="131.1">IO10</text>
<text x="61.8" y="127.4">C49</text>
<text x="61.9" y="130.6">100nF</text>
<text x="73.9" y="128.8">GND</text>
<text x="89.7" y="129.8">2</text>
<text x="92.6" y="129.2">A</text>
<text x="98.4" y="129.2">K4</text>
<text x="102.4" y="129.8">5</text>
<text x="109.2" y="128.6">RST_EN</text>
<text x="144.9" y="129.2">TP8</text>
<text x="151.3" y="131.3">1</text>
<text x="151.3" y="128.8">1</text>
<text x="10.5" y="138" transform="rotate(-90 10.5 138)">VDD_EXT</text>
<text x="15.1" y="132.9">R18</text>
<text x="28.8" y="137.2">10</text>
<text x="29.8" y="133.3">8</text>
<text x="29.8" y="135.2">9</text>
<text x="35.2" y="133.9">OE</text>
<text x="35.2" y="135.8">GND</text>
<text x="35.2" y="137.8">B8</text>
<text x="40.6" y="136.6" transform="rotate(-90 40.6 136.6)">EP</text>
<text x="43.7" y="137.8">B7</text>
<text x="43.7" y="135.8">B6</text>
<text x="43.7" y="133.9">B5</text>
<text x="50.2" y="137.2">11</text>
<text x="50.2" y="135.2">12</text>
<text x="50.2" y="133.3">13</text>
<text x="89.7" y="135.6">3</text>
<text x="92.6" y="135">K2</text>
<text x="98.4" y="135">K3</text>
<text x="102.4" y="135.6">4</text>
<text x="109.2" y="134.5">DATA_EN</text>
<text x="144.9" y="132.1">TP7</text>
<text x="183.5" y="137.2">VCC3V3</text>
<text x="269.5" y="133.9">PWRKEY</text>
<text x="39.5" y="141.6" transform="rotate(-90 39.5 141.6)">21</text>
<text x="91.7" y="140.9">SMF05C</text>
<text x="163.7" y="141.9" transform="rotate(-90 163.7 141.9)">21</text>
<text x="165.7" y="141.9" transform="rotate(-90 165.7 141.9)">20</text>
<text x="167.6" y="141.9" transform="rotate(-90 167.6 141.9)">19</text>
<text x="169.6" y="141.9" transform="rotate(-90 169.6 141.9)">18</text>
<text x="171.6" y="141.9" transform="rotate(-90 171.6 141.9)">17</text>
<text x="173.5" y="141.9" transform="rotate(-90 173.5 141.9)">16</text>
<text x="250.9" y="143.6">1</text>
<text x="256.8" y="143">Q4</text>
<text x="256.8" y="140.7" transform="rotate(-90 256.8 140.7)">3</text>
<text x="158.1" y="148.5">1</text>
<text x="160.8" y="149.5">MICBIAS</text>
<text x="164.7" y="145.8" transform="rotate(-90 164.7 145.8)">EP</text>
<text x="166.7" y="147.7" transform="rotate(-90 166.7 147.7)">MIC+</text>
<text x="168.6" y="147.2" transform="rotate(-90 168.6 147.2)">MIC-</text>
<text x="170.6" y="148" transform="rotate(-90 170.6 148)">VREF</text>
<text x="172.6" y="149.5">VSSSPK</text>
<text x="174.5" y="147.5" transform="rotate(-90 174.5 147.5)">SPK-</text>
<text x="180.9" y="148.5">15</text>
<text x="196.8" y="149.9">1</text>
<text x="256.8" y="147">MMBT3904</text>
<text x="256.8" y="147.5" transform="rotate(-90 256.8 147.5)">2</text>
<text x="274.3" y="147">D5</text>
<text x="78.1" y="152.8">U8</text>
<text x="142" y="150.7">VCC3V3</text>
<text x="158.1" y="150.5">2</text>
<text x="158.1" y="152.4">3</text>
<text x="158.1" y="154.4">4</text>
<text x="160.8" y="151.5">VDDA</text>
<text x="160.8" y="153.4">VSSA</text>
<text x="160.8" y="155.4">VDDD</text>
<text x="172.6" y="150.4" transform="rotate(-90 172.6 150.4)">VDDSPK</text>
<text x="174.4" y="153.4">MOUT</text>
<text x="174.9" y="151.5">SPK+</text>
<text x="175.2" y="155.4">SDIO</text>
<text x="180.9" y="154.4">12</text>
<text x="180.9" y="152.4">13</text>
<text x="180.9" y="150.5">14</text>
<text x="196.8" y="152.8">1</text>
<text x="201" y="153.6">TP5</text>
<text x="201" y="150.7">TP6</text>
<text x="22.1" y="156.1">VSIM</text>
<text x="74.9" y="156.1">1</text>
<text x="77.8" y="156.7">VCC</text>
<text x="82.6" y="159.5">翻盖 NANO SIM卡座</text>
<text x="99.5" y="156.7">GND</text>
<text x="105.1" y="156.1">5</text>
<text x="115.9" y="156.3">GND</text>
<text x="158.1" y="156.3">5</text>
<text x="160.8" y="157.3">VSSD</text>
<text x="174.9" y="157.3">SCLK</text>
<text x="180.9" y="156.3">11</text>
<text x="22.1" y="167.9">SIM_CLK</text>
<text x="22.1" y="162">SIM_RST</text>
<text x="63.1" y="162">RST_EN</text>
<text x="63.1" y="167.9">CLK_EN</text>
<text x="74.9" y="167.9">3</text>
<text x="74.9" y="162">2</text>
<text x="77.8" y="162.6">RST</text>
<text x="99.9" y="162.6">VPP</text>
<text x="105.1" y="167.9">7</text>
<text x="105.1" y="162">6</text>
<text x="147.3" y="165.4">VDD_EXT</text>
<text x="154" y="167.1">NAU8810/NC</text>
<text x="157.2" y="164.5">U3</text>
<text x="165.7" y="164.7" transform="rotate(-90 165.7 164.7)">6</text>
<text x="166.7" y="162" transform="rotate(-90 166.7 162)">ADCOUT</text>
<text x="167.6" y="164.7" transform="rotate(-90 167.6 164.7)">7</text>
<text x="168.6" y="162" transform="rotate(-90 168.6 162)">DACIN</text>
<text x="169.6" y="164.7" transform="rotate(-90 169.6 164.7)">8</text>
<text x="170.6" y="162" transform="rotate(-90 170.6 162)">FS</text>
<text x="171.6" y="164.7" transform="rotate(-90 171.6 164.7)">9</text>
<text x="172.6" y="162" transform="rotate(-90 172.6 162)">BCLK</text>
<text x="173.5" y="165.6" transform="rotate(-90 173.5 165.6)">10</text>
<text x="174.5" y="162" transform="rotate(-90 174.5 162)">MCLK</text>
<text x="187.2" y="165.9" transform="rotate(-90 187.2 165.9)">PCM_SCL</text>
<text x="189.5" y="165.9" transform="rotate(-90 189.5 165.9)">PCM_SDA</text>
<text x="199.3" y="164.8">VDD_EXT</text>
<text x="247" y="162.6">GND</text>
<text x="77.8" y="168.5">CLK</text>
<text x="84.6" y="172.7" transform="rotate(-90 84.6 172.7)">10</text>
<text x="85.2" y="168.8" transform="rotate(-90 85.2 168.8)">GND</text>
<text x="88.5" y="171.7" transform="rotate(-90 88.5 171.7)">8</text>
<text x="89.1" y="168.8" transform="rotate(-90 89.1 168.8)">GND</text>
<text x="92.4" y="171.7" transform="rotate(-90 92.4 171.7)">4</text>
<text x="93" y="168.8" transform="rotate(-90 93 168.8)">GND</text>
<text x="96.3" y="171.7" transform="rotate(-90 96.3 171.7)">9</text>
<text x="96.9" y="168.8" transform="rotate(-90 96.9 168.8)">GND</text>
<text x="101.4" y="168.5">IO</text>
<text x="22.1" y="177.6">SIM_IO</text>
<text x="92.4" y="177.6">DATA_EN</text>
<text x="224.7" y="185.5">Title</text>
<text x="90.5" y="190.8">GND</text>
<text x="165.9" y="189.7" transform="rotate(-90 165.9 189.7)">PCM_DIN</text>
<text x="167.9" y="189.7" transform="rotate(-90 167.9 189.7)">PCM_DOUT</text>
<text x="169.8" y="189.7" transform="rotate(-90 169.8 189.7)">PCM_SYNC</text>
<text x="171.7" y="189.7" transform="rotate(-90 171.7 189.7)">PCM_CLK</text>
<text x="224.7" y="191.3">Size</text>
<text x="232.5" y="187.4">T-SIM7000G</text>
<text x="232.5" y="191.3">Document Number</text>
<text x="289.2" y="191.3">Rev</text>
<text x="224.7" y="197.2">Date:</text>
<text x="226.7" y="193.3">B</text>
<text x="232.5" y="193.3">SIM7000X</text>
<text x="234.9" y="197.2">Monday, May 4, 2020</text>
<text x="263.8" y="197.2">Sheet</text>
<text x="273.6" y="197.2">3</text>
<text x="279.4" y="197.2">of</text>
<text x="285.3" y="197.2">4</text>
<text x="291.1" y="193.3">V1.6</text>
</g>
<g font-size="1.6">
<text x="30.7" y="11.6">5</text>
<text x="89.3" y="11.6">4</text>
<text x="148" y="11.6">3</text>
<text x="206.6" y="11.6">2</text>
<text x="265.2" y="11.6">1</text>
<text x="280" y="27.7">C30</text>
<text x=".4" y="35.7">D</text>
<text x="69.9" y="30.7">PWRKEY</text>
<text x="142.8" y="33.6">C21</text>
<text x="149.7" y="33.8">0.1uF</text>
<text x="227.5" y="33.6">C29</text>
<text x="244" y="32" transform="rotate(-90 244 32)">NC</text>
<text x="280.2" y="31.1">100nF</text>
<text x="231.3" y="36.5">100nF</text>
<text x="244" y="36.4" transform="rotate(-90 244 36.4)">10K</text>
<text x="246" y="36.5" transform="rotate(-90 246 36.5)">R48 R45</text>
<text x="295.5" y="36.1">D</text>
<text x="149.1" y="46.9">C20</text>
<text x="60.9" y="53.2" transform="rotate(-90 60.9 53.2)">C19</text>
<text x="148.9" y="50.2">0.1uF</text>
<text x="60.9" y="59.6" transform="rotate(-90 60.9 59.6)">2.2uF</text>
<text x="238" y="56.3" transform="rotate(-90 238 56.3)">C18</text>
<text x="241.3" y="56.1" transform="rotate(-90 241.3 56.1)">100nF</text>
<text x="248.5" y="59">R31</text>
<text x="130.3" y="63.3">R17</text>
<text x="248.3" y="67.2">10R</text>
<text x="259.7" y="77.9" transform="rotate(-90 259.7 77.9)">NC</text>
<text x="270.2" y="77.6" transform="rotate(-90 270.2 77.6)">NC</text>
<text x=".4" y="82.2">C</text>
<text x="259.9" y="82.3" transform="rotate(-90 259.9 82.3)">C22</text>
<text x="270.4" y="82.1" transform="rotate(-90 270.4 82.1)">C23</text>
<text x="295.5" y="82.4">C</text>
<text x="254.6" y="85">100pF</text>
<text x="261.2" y="84.8">C43</text>
<text x="266.4" y="84.8">0R</text>
<text x="131.7" y="90.6">R50</text>
<text x="179.3" y="95.5">C9</text>
<text x="185.2" y="95.3">C8</text>
<text x="191.1" y="95.2">+</text>
<text x="198.9" y="95.2">+</text>
<text x="259.3" y="94.9" transform="rotate(-90 259.3 94.9)">NC</text>
<text x="270.2" y="94.5" transform="rotate(-90 270.2 94.5)">NC</text>
<text x="179.2" y="98.8">0.1uF</text>
<text x="185" y="98.6">1uF</text>
<text x="248.8" y="101.8">C35</text>
<text x="254.3" y="101.8">0R</text>
<text x="259.5" y="99.5" transform="rotate(-90 259.5 99.5)">C25</text>
<text x="261.2" y="101.6">C24</text>
<text x="266.4" y="101.6">0R</text>
<text x="270.2" y="99.3" transform="rotate(-90 270.2 99.3)">C26</text>
<text x=".4" y="128.5">B</text>
<text x="295.5" y="128.9">B</text>
<text x="180.1" y="133.1">R77</text>
<text x="184.2" y="141.8" transform="rotate(-90 184.2 141.8)">0.1uF</text>
<text x="235.5" y="142.8">R26</text>
<text x="245.5" y="142.8">4.7K</text>
<text x="147.5" y="144.2" transform="rotate(-90 147.5 144.2)">0.1uF</text>
<text x="147.7" y="149.3" transform="rotate(-90 147.7 149.3)">C48</text>
<text x="152.2" y="148.7" transform="rotate(-90 152.2 148.7)">R76</text>
<text x="184" y="148.7" transform="rotate(-90 184 148.7)">C47</text>
<text x="249.5" y="147.2">R29</text>
<text x="268.9" y="147.3">C16</text>
<text x="249.3" y="155.4">47K</text>
<text x="268.7" y="150.7">0.1uF</text>
<text x="44" y="161.6">R32</text>
<text x="53.3" y="161.6">22R</text>
<text x="199.9" y="156.5">R70</text>
<text x="199.9" y="158.5">R78</text>
<text x="44" y="167.3">R34</text>
<text x="53.3" y="167.3">22R</text>
<text x="165.3" y="170.3" transform="rotate(-90 165.3 170.3)">0R</text>
<text x="167.2" y="170.3" transform="rotate(-90 167.2 170.3)">0R</text>
<text x="169.2" y="170.3" transform="rotate(-90 169.2 170.3)">0R</text>
<text x="171.1" y="170.3" transform="rotate(-90 171.1 170.3)">0R</text>
<text x=".4" y="175">A</text>
<text x="44" y="177">R35</text>
<text x="53.3" y="177">22R</text>
<text x="165.5" y="179.6" transform="rotate(-90 165.5 179.6)">R72</text>
<text x="167.4" y="179.6" transform="rotate(-90 167.4 179.6)">R73</text>
<text x="169.4" y="179.6" transform="rotate(-90 169.4 179.6)">R74</text>
<text x="171.3" y="179.6" transform="rotate(-90 171.3 179.6)">R75</text>
<text x="295.5" y="175.2">A</text>
<text x="32" y="183.5">C11</text>
<text x="37.9" y="183.5">C12</text>
<text x="44" y="183.5">C13</text>
<text x="60.2" y="183.5">C14</text>
<text x="32.1" y="186.4">22pF</text>
<text x="38.2" y="186.4">22pF</text>
<text x="44" y="186.4">22pF</text>
<text x="60.2" y="186.4">0.1uF</text>
<text x="30.7" y="199.3">5</text>
<text x="89.3" y="199.3">4</text>
<text x="148" y="199.3">3</text>
<text x="206.6" y="199.3">2</text>
<text x="265.2" y="199.3">1</text>
</g>
<g font-size="1.4">
<text x="133.2" y="40.3">GNSS_CTRL</text>
<text x="67.6" y="46.1">S_TXD</text>
<text x="69.6" y="48.3">S_RXD</text>
<text x="139.5" y="63.3">390R</text>
<text x="75.4" y="67.2">100R</text>
<text x="249.5" y="73.1" transform="rotate(-90 249.5 73.1)">47nH</text>
<text x="250" y="85">C36</text>
<text x="140.8" y="90.7">390R</text>
<text x="144.5" y="94.6">1K</text>
<text x="69" y="100.8">PCM_SDA</text>
<text x="144.5" y="96.6">1K</text>
<text x="18.5" y="120.8">100R</text>
<text x="64.7" y="125.3">VCC3V3</text>
<text x="54.7" y="127.2">IO17</text>
<text x="54.7" y="129.2">IO11</text>
<text x="25.5" y="132.7">10K</text>
<text x="55.4" y="133.1">IO3</text>
<text x="55.4" y="135">IO9</text>
<text x="166.1" y="134.4" transform="rotate(-90 166.1 134.4)">1uF</text>
<text x="168" y="134.4" transform="rotate(-90 168 134.4)">1uF</text>
<text x="171.7" y="133.3">1.3K</text>
<text x="172" y="136.2">C44</text>
<text x="177.2" y="136.2">4.7uF</text>
<text x="151.9" y="140" transform="rotate(-90 151.9 140)">1.3K</text>
<text x="165.9" y="140" transform="rotate(-90 165.9 140)">C38</text>
<text x="167.9" y="140" transform="rotate(-90 167.9 140)">C39</text>
<text x="225.5" y="143.6">IO18</text>
<text x="191.3" y="144.9" transform="rotate(-90 191.3 144.9)">47uF</text>
<text x="191.5" y="149.8" transform="rotate(-90 191.5 149.8)">C46</text>
<text x="187.7" y="152.7">C45</text>
<text x="192.5" y="152.4">47uF</text>
<text x="274.3" y="150.9">PESDHC3D3V3U</text>
<text x="191.5" y="156.7">4.7K</text>
<text x="191.5" y="158.7">4.7K</text>
<text x="175.3" y="168.3">C37</text>
<text x="180.4" y="168.3">100pF/NC</text>
</g>
<text font-size="1.2" x="39.5" y="129.4">U1</text>
<text font-size="1" x="35.6" y="116.9">RS0108YQC20</text>
</svg>
